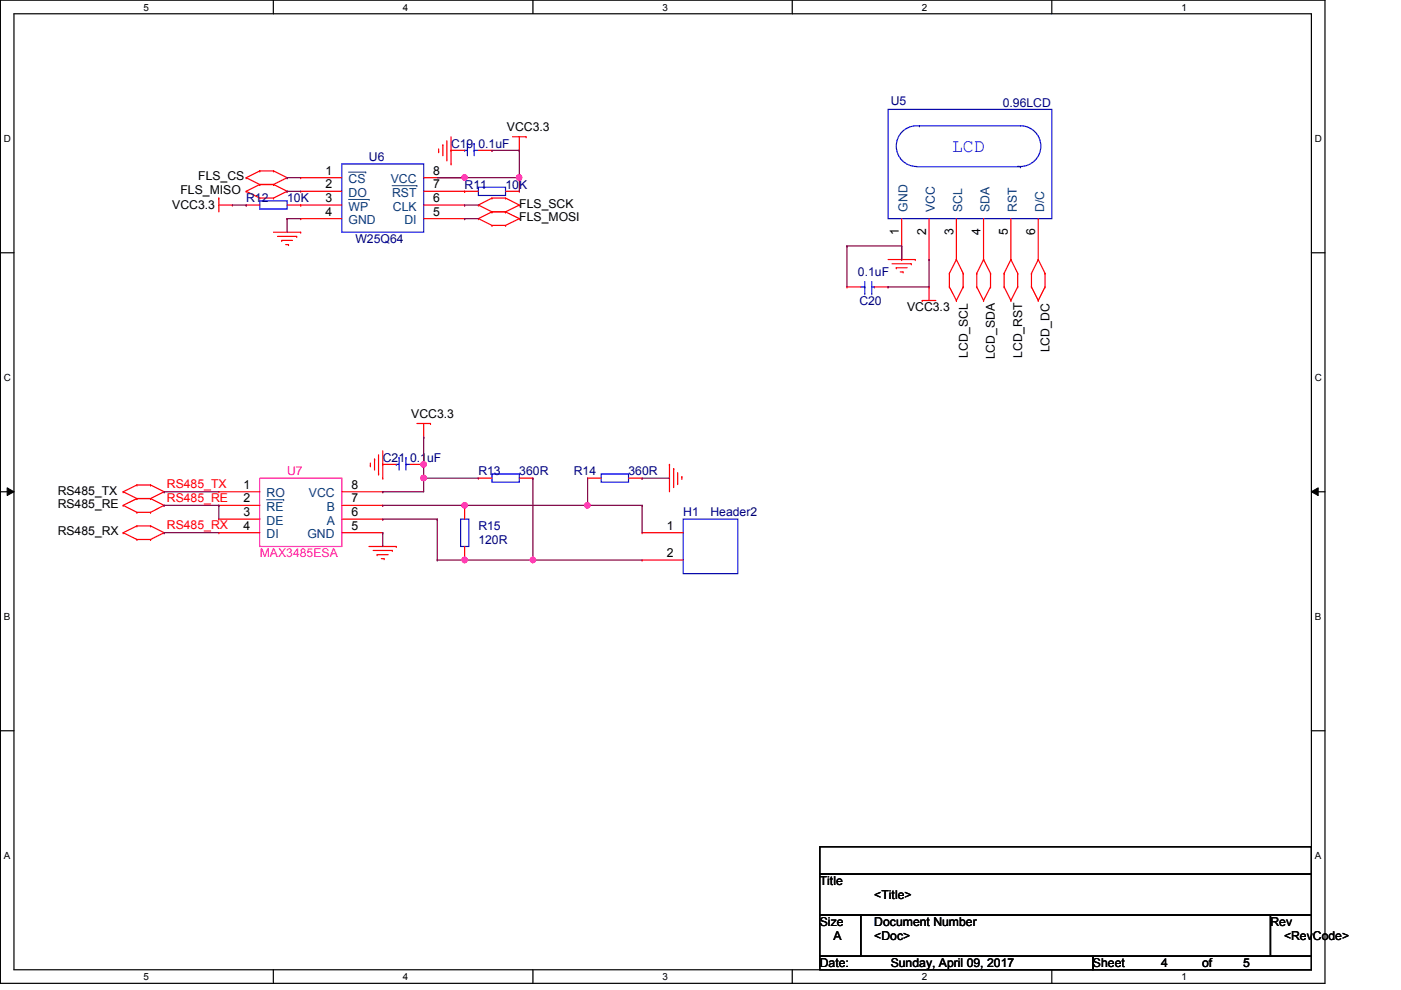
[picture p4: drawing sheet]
<svg xmlns="http://www.w3.org/2000/svg" width="297mm" height="210mm" viewBox="0 0 297 210" stroke-linecap="round" stroke-linejoin="round" font-family="sans-serif">
<path d="M.1 0h280.8v208.5h-280.8zM3 2.9h275v202.7h-275z" fill="none" stroke="#000" stroke-width=".25"/>
<g fill="#fff">
<path d="M30.4 .3h1.2v2.4h-1.2z"/>
<path d="M30.4 205.9h1.2v2.3h-1.2z"/>
</g>
<path d="M58 0v2.9M58 205.6v2.9" fill="none" stroke="#000" stroke-width=".25"/>
<g fill="#fff">
<path d="M85.4 .3h1.2v2.4h-1.2z"/>
<path d="M85.4 205.9h1.2v2.3h-1.2z"/>
</g>
<path d="M113 0v2.9M113 205.6v2.9" fill="none" stroke="#000" stroke-width=".25"/>
<g fill="#fff">
<path d="M140.5 .3h1.1v2.4h-1.1z"/>
<path d="M140.5 205.9h1.1v2.3h-1.1z"/>
</g>
<path d="M168 0v2.9M168 205.6v2.9" fill="none" stroke="#000" stroke-width=".25"/>
<g fill="#fff">
<path d="M195.4 .3h1.2v2.4h-1.2z"/>
<path d="M195.4 205.9h1.2v2.3h-1.2z"/>
</g>
<path d="M223 0v2.9M223 205.6v2.9" fill="none" stroke="#000" stroke-width=".25"/>
<g fill="#fff">
<path d="M250.5 .3h1.1v2.4h-1.1z"/>
<path d="M250.5 205.9h1.1v2.3h-1.1z"/>
<path d="M.8 28.2h1.5v2.4h-1.5z"/>
<path d="M278.8 28.2h1.4v2.4h-1.4z"/>
<path d="M.8 78.9h1.5v2.3h-1.5z"/>
<path d="M278.8 78.9h1.4v2.3h-1.4z"/>
</g>
<path d="M.1 53.6h2.9M278 53.6h2.9" fill="none" stroke="#000" stroke-width=".25"/>
<g fill="#fff">
<path d="M.8 129.6h1.4v2.3h-1.4z"/>
<path d="M278.8 129.6h1.3v2.3h-1.3z"/>
</g>
<path d="M.1 104.3h2.9M278 104.3h2.9" fill="none" stroke="#000" stroke-width=".25"/>
<path d="M1.5 103.4l1.5 .9-1.5 .8zM278 104.3l1.5-.9v1.7z" fill="#000"/>
<path d="M1.5 103.4l1.5 .9-1.5 .8zM278 104.3l1.5-.9v1.7z" fill="none" stroke="#000" stroke-width=".21"/>
<g fill="#fff">
<path d="M.8 180.3h1.4v2.3h-1.4z"/>
<path d="M278.8 180.3h1.3v2.3h-1.3z"/>
</g>
<path d="M.1 154.9h2.9M278 154.9h2.9M173.8 179.5h104.2v5.8h-104.2zM173.8 185.3h104.2v8.7h-104.2zM173.8 194h8.7v8.7h-8.7zM182.5 194h86.9v8.7h-86.9zM269.4 194h8.6v8.7h-8.6zM173.8 202.7h57.9v2.9h-57.9zM231.7 202.7h46.3v2.9h-46.3z" fill="none" stroke="#000" stroke-width=".25"/>
<g fill="none" stroke="#f00" stroke-width=".25">
<path d="M52.2 37.7h.1M52.2 37.7l2.9 1.4M55.1 39.1h.1M55.1 36.2h.1M55.1 39.1l-2.9 1.5M55.1 39.1h2.9M55.1 36.2l-2.9 1.5M55.1 36.2h2.9M58 39.1h.1M58 36.2h.1M58 39.1l2.9 1.5M58 36.2l2.9 1.5"/>
<path d="M60.9 37.7h.1M60.9 37.7l-2.9 1.4M63.8 37.7h.1M63.8 37.7h8.7M89.8 37.7h8.7M93 32.2h.1M93 31.6v.6M93.9 30.7h.1M93.9 30.7v2.3M94.7 33.9h.1M94.7 29.8v4.1M95.6 34.8h.1"/>
<path d="M95.6 31.9h.1M95.6 29v5.8M95.6 31.9h2.9M98.5 37.7h.1M101.4 31.9h2.9M104.3 31.9h.1M108.7 29h2.8M110.1 31.9h.1M110.1 29v2.9M111.5 29h.1M46.4 42h.1M46.4 43.5h2.9"/>
<path d="M46.4 42v2.9M49.3 43.5h.1M52.2 40.6h.1M52.2 43.5h.1M52.2 40.6l2.9 1.4M52.2 43.5h2.9M55.1 42h.1M55.1 42h2.9M58 42h.1M58 49.2h5.8M58.8 50.1h4.1M59.7 51h.1"/>
<path d="M59.7 51h2.3M60.6 51.9h.6M60.9 40.6h.1M60.9 40.6l-2.9 1.4M60.9 43.5h11.6M61.2 51.9h.1M62.9 50.1h.1M63.8 49.2h.1M63.8 43.5h.1M63.8 40.6h.1M63.8 46.4h.1M63.8 40.6h8.7"/>
<path d="M63.8 46.4h8.7M89.8 43.5h8.7M89.8 40.6h11.6M89.8 46.4h8.7M98.5 46.4h.1M98.5 43.5h.1M98.5 40.6h.1M101.4 43.5h.1M101.4 46.4h.1M101.4 43.5l2.9 1.4M101.4 46.4l2.9 1.4M104.3 42h.1"/>
<path d="M104.3 44.9h.1M104.3 47.8h.1M104.3 42l-2.9 1.5M104.3 42h2.9M104.3 44.9h2.9M104.3 44.9l-2.9 1.5M104.3 47.8h2.9M107.2 42h.1M107.2 44.9h.1M107.2 47.8h.1M107.2 42l2.9 1.5M107.2 44.9l2.9 1.5"/>
<path d="M107.2 40.6h2.9M110.1 43.5h.1M110.1 46.4h.1M110.1 40.6h.1M110.1 43.5l-2.9 1.4M110.1 46.4l-2.9 1.4M188.3 55h5.8M189.1 55.9h4.1M190 56.8h.1M190 56.8h2.3M190.9 57.7h.6M191.2 55h.1"/>
<path d="M191.2 46.4v8.6M191.5 57.7h.1M193.2 55.9h.1M194.1 55h.1M197 55h.1M197 46.4v8.6M201.3 58h.1M201.3 58v2.8M202.8 55h.1M202.8 55l-1.5 3M202.8 55l1.4 3M202.8 46.4v8.6"/>
<path d="M204.2 58h.1M204.2 58v2.8M207.1 58h.1M207.1 58v2.8M208.5 55h.1M208.5 55l-1.4 3M208.5 55l1.5 3M208.5 46.4v8.6M210 58h.1M210 58v2.8M212.9 58h.1M212.9 58v2.8"/>
<path d="M214.3 55h.1M214.3 55l-1.4 3M214.3 55l1.5 3M214.3 46.4v8.6M215.8 58h.1M215.8 58v2.8M218.7 58h.1M218.7 58v2.8M220.1 55h.1M220.1 55l-1.4 3M220.1 55l1.5 3M220.1 46.4v8.6"/>
<path d="M221.6 58h.1M221.6 58v2.8M179.6 60.8h.1M179.6 60.8h2.9M185.4 60.8h2.9M188.3 60.8h.1M195.5 63.7h.1M195.5 63.7h2.9M197 60.8h.1M197 60.8v2.9M201.3 60.8h.1M201.3 60.8l1.5 2.9"/>
<path d="M202.8 63.7h.1M204.2 60.8h.1M204.2 60.8l-1.4 2.9M207.1 60.8h.1M207.1 60.8l1.4 2.9M208.5 63.7h.1M210 60.8h.1M210 60.8l-1.5 2.9M212.9 60.8h.1M212.9 60.8l1.4 2.9M214.3 63.7h.1M215.8 60.8h.1"/>
<path d="M215.8 60.8l-1.5 2.9M218.7 60.8h.1M218.7 60.8l1.4 2.9M220.1 63.7h.1M221.6 60.8h.1M221.6 60.8l-1.5 2.9M78.5 98.8h.1M78.5 98.2v.6M79.4 97.3h.1M79.4 97.3v2.4M80.3 96.4v4.1M81.1 98.5h.1"/>
<path d="M81.1 95.6v5.8M81.1 98.5h2.9M86.9 98.5h2.9M88.4 89.8h2.9M89.8 92.7h.1M89.8 98.5h.1M89.8 89.8v2.9M91.3 89.8h.1M141.9 98.5h.1M141.9 98.5v5.8M142.8 99.4h.1M142.8 99.4v4"/>
<path d="M26.1 104.3h.1M26.1 107.1h.1M26.1 112.9h.1M26.1 104.3l2.9 1.4M26.1 107.1l2.9 1.5M26.1 112.9l2.9 1.5M29 105.7h.1M29 102.8h.1M29 108.6h.1M29 114.4h.1M29 111.5h.1M29 105.7h2.9"/>
<path d="M29 102.8l-2.9 1.5M29 102.8h2.9M29 108.6h2.9M29 105.7l-2.9 1.4M29 114.4h2.9M29 111.5l-2.9 1.4M29 111.5h2.9M31.9 105.7h.1M31.9 102.8h.1M31.9 108.6h.1M31.9 114.4h.1M31.9 111.5h.1"/>
<path d="M31.9 102.8l2.9 1.5M31.9 105.7l2.9 1.4M31.9 111.5l2.9 1.4M34.8 104.3h.1M34.8 107.1h.1M34.8 112.9h.1M34.8 104.3l-2.9 1.4M34.8 107.1l-2.9 1.5M34.8 112.9l-2.9 1.5M46.4 104.3h.1M46.4 107.1h.1M46.4 110.1h.1"/>
<path d="M46.4 112.9h.1M46.4 112.9h8.7M46.4 104.3h8.7M46.4 107.1h8.7M46.4 110.1h8.7M72.5 112.9h8.6M72.5 104.3h8.6M72.5 107.1h8.6M72.5 110.1h8.6M78.2 115.9h5.8M79.1 116.7h4.1M80 117.6h.1"/>
<path d="M80 117.6h2.3M80.3 100.5h.1M80.9 118.4h.5M81.1 101.4h.1M81.1 104.3h.1M81.1 107.1h.1M81.1 110.1h.1M81.1 112.9h.1M81.4 118.4h.1M83.2 116.7h.1M84 115.9h.1M98.5 107.1h.1"/>
<path d="M98.5 118.7h.1M98.5 107.1v3M98.5 115.9v2.8M101.4 101.4h.1M101.4 101.4h2.9M110.1 101.4h2.9M113 101.4h.1M124.6 101.4h.1M124.6 101.4h2.9M133.3 101.4h2.8M136.1 112.9h.1M136.1 118.7h.1"/>
<path d="M136.1 101.4h.1M136.1 112.9h8.8M136.1 118.7h8.8M143.7 102.5h.1M143.7 100.2v2.3M144.6 101.1h.1M144.6 101.1v.5"/>
</g>
<g fill="none" stroke="#00f" stroke-width=".25">
<path d="M72.5 34.8h17.3v14.4h-17.3zM98.5 31.9h.1M98.5 31.9h.6M99.1 30.4h.1M99.1 30.4v2.6M100.5 30.4h.1M100.5 31.9h.1M100.5 30.4v2.6M100.5 31.9h.9M101.4 39.7h5.8v1.7h-5.8zM188.3 23.2h34.7v23.2h-34.7zM194.3 35.3h22.1"/>
<path d="M194.9 26.7a4.3 4.3 0 0 0-4.9 4 4.3 4.3 0 0 0 4.3 4.6M194.9 26.7h21.5a4.3 4.3 0 0 1 4.3 4.6 4.3 4.3 0 0 1-4.9 4M194.9 26.7h.1M216.4 35.3h.1M55.1 42.6h5.8v1.7h-5.8zM183.3 59.7v2.6M184.8 59.7v2.6M182.5 60.8h.8M183.3 62.3h.1M183.3 60.8h.1M184.8 62.3h.1M184.8 60.8h.6"/>
<path d="M185.4 60.8h.1M84 98.5h.1M84 98.5h.6M84.6 97h.1M84.6 97v2.7M86.1 97h.1M86.1 98.5h.1M86.1 97v2.7M86.1 98.5h.8M97.7 110.1h1.7v5.8h-1.7zM104.3 100.5h5.8v1.7h-5.8zM127.5 100.5h5.8v1.7h-5.8z"/>
<path d="M144.9 110.1h11.5v11.5h-11.5z"/>
</g>
<path d="M73.9 36.5h3.7M77.6 36.5h.1M83.1 39.4h5.3M88.4 39.4h.1M73.9 42.3h4.4M78.3 42.3h.1M56.5 106h3.7M60.2 106h.1" fill="none" stroke="#004080" stroke-width=".21"/>
<path d="M55.1 101.4h17.4v14.5h-17.4z" fill="none" stroke="#f0f" stroke-width=".25"/>
<g fill="none" stroke="#800040" stroke-width=".25">
<path d="M60.9 37.7h.1M60.9 37.7h2.9M92.7 37.7h17.4M98.5 37.7h.1M110.1 37.7h.1M49.3 43.5h2.9M52.2 43.5h.1M60.9 40.6h.1M60.9 46.4h.1M60.9 40.6h2.9M60.9 46.4h2.9M60.9 46.4v2.8"/>
<path d="M98.5 43.5h.1M98.5 46.4h.1M98.5 43.5h2.9M98.5 46.4h2.9"/>
</g>
<circle cx="98.5" cy="37.6" r=".56" fill="#f0f"/>
<circle cx="98.5" cy="37.6" r=".56" fill="none" stroke="#f0f" stroke-width=".25"/>
<circle cx="110.1" cy="37.6" r=".56" fill="#f0f"/>
<circle cx="110.1" cy="37.6" r=".56" fill="none" stroke="#f0f" stroke-width=".25"/>
<g fill="none" stroke="#800040" stroke-width=".25">
<path d="M104.3 31.9h.1M104.3 31.9h5.8M110.1 31.9h.1M110.1 37.7h.1M110.1 31.9v8.7M179.6 52.2h.1M179.6 52.2v8.6M179.6 52.2h11.6M191.2 52.2h.1M191.2 52.2v2.8M197 55h.1M197 55v5.8h-8.7"/>
<path d="M188.3 60.8h.1M89.8 92.7h.1M89.8 92.7v5.8M34.8 104.3h.1M34.8 112.9h.1M34.8 107.1h.1M34.8 104.3h11.6M34.8 112.9h11.6M34.8 107.1h11.6M46.4 107.1h.1M46.4 107.1v3M81.1 104.3h.1"/>
<path d="M81.1 107.1h.1M81.1 110.1h.1M81.1 112.9h.1M81.1 107.1h17.4M81.1 110.1h11.6M81.1 112.9v3M89.8 101.4h.1M89.8 101.4v2.9h-8.7M89.8 101.4h11.6M92.7 110.1h.1M92.7 118.7h.1M92.7 110.1v8.6"/>
<path d="M92.7 118.7h20.3M98.5 118.7h.1"/>
</g>
<circle cx="98.5" cy="118.7" r=".56" fill="#f0f"/>
<circle cx="98.5" cy="118.7" r=".56" fill="none" stroke="#f0f" stroke-width=".25"/>
<path d="M113 101.4h.1M113 101.4v17.3" fill="none" stroke="#800040" stroke-width=".25"/>
<circle cx="113" cy="118.7" r=".56" fill="#f0f"/>
<circle cx="113" cy="118.7" r=".56" fill="none" stroke="#f0f" stroke-width=".25"/>
<path d="M98.5 107.1h.1M98.5 107.1h26.1" fill="none" stroke="#800040" stroke-width=".25"/>
<circle cx="98.5" cy="107.1" r=".56" fill="#f0f"/>
<circle cx="98.5" cy="107.1" r=".56" fill="none" stroke="#f0f" stroke-width=".25"/>
<path d="M124.6 101.4h.1M124.6 101.4v5.7" fill="none" stroke="#800040" stroke-width=".25"/>
<circle cx="124.5" cy="107.1" r=".56" fill="#f0f"/>
<circle cx="124.5" cy="107.1" r=".56" fill="none" stroke="#f0f" stroke-width=".25"/>
<path d="M89.8 98.5h.1M89.8 98.5v2.9M136.1 101.4h.1M136.1 101.4h5.8" fill="none" stroke="#800040" stroke-width=".25"/>
<circle cx="89.8" cy="101.4" r=".56" fill="#f0f"/>
<circle cx="89.8" cy="101.4" r=".56" fill="none" stroke="#f0f" stroke-width=".25"/>
<circle cx="89.8" cy="98.5" r=".56" fill="#f0f"/>
<circle cx="89.8" cy="98.5" r=".56" fill="none" stroke="#f0f" stroke-width=".25"/>
<path d="M113 118.7h.1M113 118.7h23.1M124.6 107.1h.1M124.6 107.1h11.5M136.1 107.1h.1M136.1 107.1v5.8" fill="none" stroke="#800040" stroke-width=".25"/>
<circle cx="98.5" cy="37.6" r=".56" fill="#f0f"/>
<circle cx="98.5" cy="37.6" r=".56" fill="none" stroke="#f0f" stroke-width=".25"/>
<circle cx="110.1" cy="37.6" r=".56" fill="#f0f"/>
<circle cx="110.1" cy="37.6" r=".56" fill="none" stroke="#f0f" stroke-width=".25"/>
<circle cx="98.5" cy="118.7" r=".56" fill="#f0f"/>
<circle cx="98.5" cy="118.7" r=".56" fill="none" stroke="#f0f" stroke-width=".25"/>
<circle cx="113" cy="118.7" r=".56" fill="#f0f"/>
<circle cx="113" cy="118.7" r=".56" fill="none" stroke="#f0f" stroke-width=".25"/>
<circle cx="98.5" cy="107.1" r=".56" fill="#f0f"/>
<circle cx="98.5" cy="107.1" r=".56" fill="none" stroke="#f0f" stroke-width=".25"/>
<circle cx="124.5" cy="107.1" r=".56" fill="#f0f"/>
<circle cx="124.5" cy="107.1" r=".56" fill="none" stroke="#f0f" stroke-width=".25"/>
<circle cx="89.8" cy="101.4" r=".56" fill="#f0f"/>
<circle cx="89.8" cy="101.4" r=".56" fill="none" stroke="#f0f" stroke-width=".25"/>
<circle cx="89.8" cy="98.5" r=".56" fill="#f0f"/>
<circle cx="89.8" cy="98.5" r=".56" fill="none" stroke="#f0f" stroke-width=".25"/>
<text font-size="4" fill="#00f" x="201.9" y="32.2">LCD</text>
<g font-size="2.6" fill="#000080">
<text x="188.8" y="22.4">U5</text>
<text x="212.6" y="22.6">0.96LCD</text>
<text x="78.2" y="34.2">U6</text>
<text x="95.6" y="31.3">C19 0.1uF</text>
<text x="98.5" y="40">R11</text>
<text x="107.2" y="40">10K</text>
<text x="52.2" y="42.9">R12</text>
<text x="60.9" y="42.9">10K</text>
<text x="75.4" y="51.6">W25Q64</text>
<text x="181.9" y="58.5">0.1uF</text>
<text x="182.2" y="64.6">C20</text>
<text x="81.1" y="97.9">C21 0.1uF</text>
<text x="101.4" y="100.8">R13</text>
<text x="110.1" y="100.8">360R</text>
<text x="121.7" y="100.8">R14</text>
<text x="133.3" y="100.8">360R</text>
<text x="101.4" y="112.4">R15</text>
<text x="144.9" y="109.5">H1</text>
<text x="150.6" y="109.5">Header2</text>
<text x="101.4" y="115.3">120R</text>
</g>
<g font-size="2.6">
<text x="107.5" y="27.9">VCC3.3</text>
<text x="38.3" y="41.1">FLS_MISO</text>
<text x="42" y="38.3">FLS_CS</text>
<text x="69" y="37">1</text>
<text x="69" y="39.9">2</text>
<text x="91.9" y="39.9">7</text>
<text x="91.9" y="37">8</text>
<text x="36.5" y="44.3">VCC3.3</text>
<text x="69" y="42.8">3</text>
<text x="69" y="45.7">4</text>
<text x="91.9" y="45.7">5</text>
<text x="91.9" y="42.8">6</text>
<text x="110.1" y="44.1">FLS_SCK</text>
<text x="110.1" y="46.9">FLS_MOSI</text>
<text x="190.5" y="49.8" transform="rotate(-90 190.5 49.8)">1</text>
<text x="196.3" y="49.8" transform="rotate(-90 196.3 49.8)">2</text>
<text x="202.1" y="49.8" transform="rotate(-90 202.1 49.8)">3</text>
<text x="207.9" y="49.8" transform="rotate(-90 207.9 49.8)">4</text>
<text x="213.7" y="49.8" transform="rotate(-90 213.7 49.8)">5</text>
<text x="219.5" y="49.8" transform="rotate(-90 219.5 49.8)">6</text>
<text x="192.3" y="66">VCC3.3</text>
<text x="205.2" y="75.9" transform="rotate(-90 205.2 75.9)">LCD_SCL</text>
<text x="210.9" y="76.2" transform="rotate(-90 210.9 76.2)">LCD_SDA</text>
<text x="216.7" y="75.9" transform="rotate(-90 216.7 75.9)">LCD_RST</text>
<text x="222.5" y="74.7" transform="rotate(-90 222.5 74.7)">LCD_DC</text>
<text x="87.2" y="88.6">VCC3.3</text>
<text x="12.2" y="104.9">RS485_TX</text>
<text x="12.2" y="107.7">RS485_RE</text>
<text x="51.6" y="103.6">1</text>
<text x="51.6" y="106.5">2</text>
<text x="74.5" y="103.6">8</text>
<text x="74.5" y="106.5">7</text>
<text x="12.2" y="113.5">RS485_RX</text>
<text x="51.6" y="109.4">3</text>
<text x="51.6" y="112.3">4</text>
<text x="74.5" y="109.4">6</text>
<text x="74.5" y="112.3">5</text>
<text x="141.4" y="112.3">1</text>
<text x="141.4" y="118.1">2</text>
<text x="173.8" y="187.7">Title</text>
<text x="185.4" y="190.6">&lt;Title&gt;</text>
<text x="173.8" y="196.3">Size</text>
<text x="185.4" y="196.3">Document Number</text>
<text x="269.4" y="196.3">Rev</text>
<text x="176.7" y="199.3">A</text>
<text x="185.4" y="199.3">&lt;Doc&gt;</text>
<text x="272.2" y="199.3">&lt;RevCode&gt;</text>
<text x="173.8" y="205.1">Date:</text>
<text x="188.8" y="205.1">Sunday, April 09, 2017</text>
<text x="231.7" y="205.1">Sheet</text>
<text x="246.2" y="205.1">4</text>
<text x="254.9" y="205.1">of</text>
<text x="263.6" y="205.1">5</text>
</g>
<g font-size="2.6" fill="#004080">
<text x="73.9" y="38.9">CS</text>
<text x="73.9" y="41.7">DO</text>
<text x="82.8" y="38.9">VCC</text>
<text x="83.1" y="41.7">RST</text>
<text x="73.9" y="44.7">WP</text>
<text x="73.9" y="47.5">GND</text>
<text x="83.3" y="44.7">CLK</text>
<text x="85.8" y="47.5">DI</text>
<text x="192.4" y="44.9" transform="rotate(-90 192.4 44.9)">GND</text>
<text x="198.2" y="44.9" transform="rotate(-90 198.2 44.9)">VCC</text>
<text x="204" y="44.9" transform="rotate(-90 204 44.9)">SCL</text>
<text x="209.8" y="44.9" transform="rotate(-90 209.8 44.9)">SDA</text>
<text x="215.6" y="44.9" transform="rotate(-90 215.6 44.9)">RST</text>
<text x="221.4" y="44.9" transform="rotate(-90 221.4 44.9)">D/C</text>
<text x="56.5" y="105.5">RO</text>
<text x="65.5" y="105.5">VCC</text>
<text x="56.5" y="108.3">RE</text>
<text x="56.5" y="111.3">DE</text>
<text x="69.3" y="108.3">B</text>
<text x="69.3" y="111.3">A</text>
<text x="56.5" y="114.1">DI</text>
<text x="65.2" y="114.1">GND</text>
</g>
<g font-size="2.6" fill="#f0f">
<text x="60.9" y="100.8">U7</text>
<text x="55.1" y="118.2">MAX3485ESA</text>
</g>
<g font-size="2.6" fill="#f00">
<text x="35.4" y="103.5">RS485_TX</text>
<text x="35.4" y="106.3">RS485_RE</text>
<text x="35.4" y="112.1">RS485_RX</text>
</g>
<g font-size="2.1">
<text x="30.4" y="2.2">5</text>
<text x="85.4" y="2.2">4</text>
<text x="140.5" y="2.2">3</text>
<text x="195.4" y="2.2">2</text>
<text x="250.5" y="2.2">1</text>
<text x=".8" y="30.1">D</text>
<text x="278.8" y="30.1">D</text>
<text x=".8" y="80.8">C</text>
<text x="278.8" y="80.8">C</text>
<text x=".8" y="131.5">B</text>
<text x="278.8" y="131.5">B</text>
<text x=".8" y="182.2">A</text>
<text x="278.8" y="182.2">A</text>
<text x="30.4" y="207.8">5</text>
<text x="85.4" y="207.8">4</text>
<text x="140.5" y="207.8">3</text>
<text x="195.4" y="207.8">2</text>
<text x="250.5" y="207.8">1</text>
</g>
</svg>
